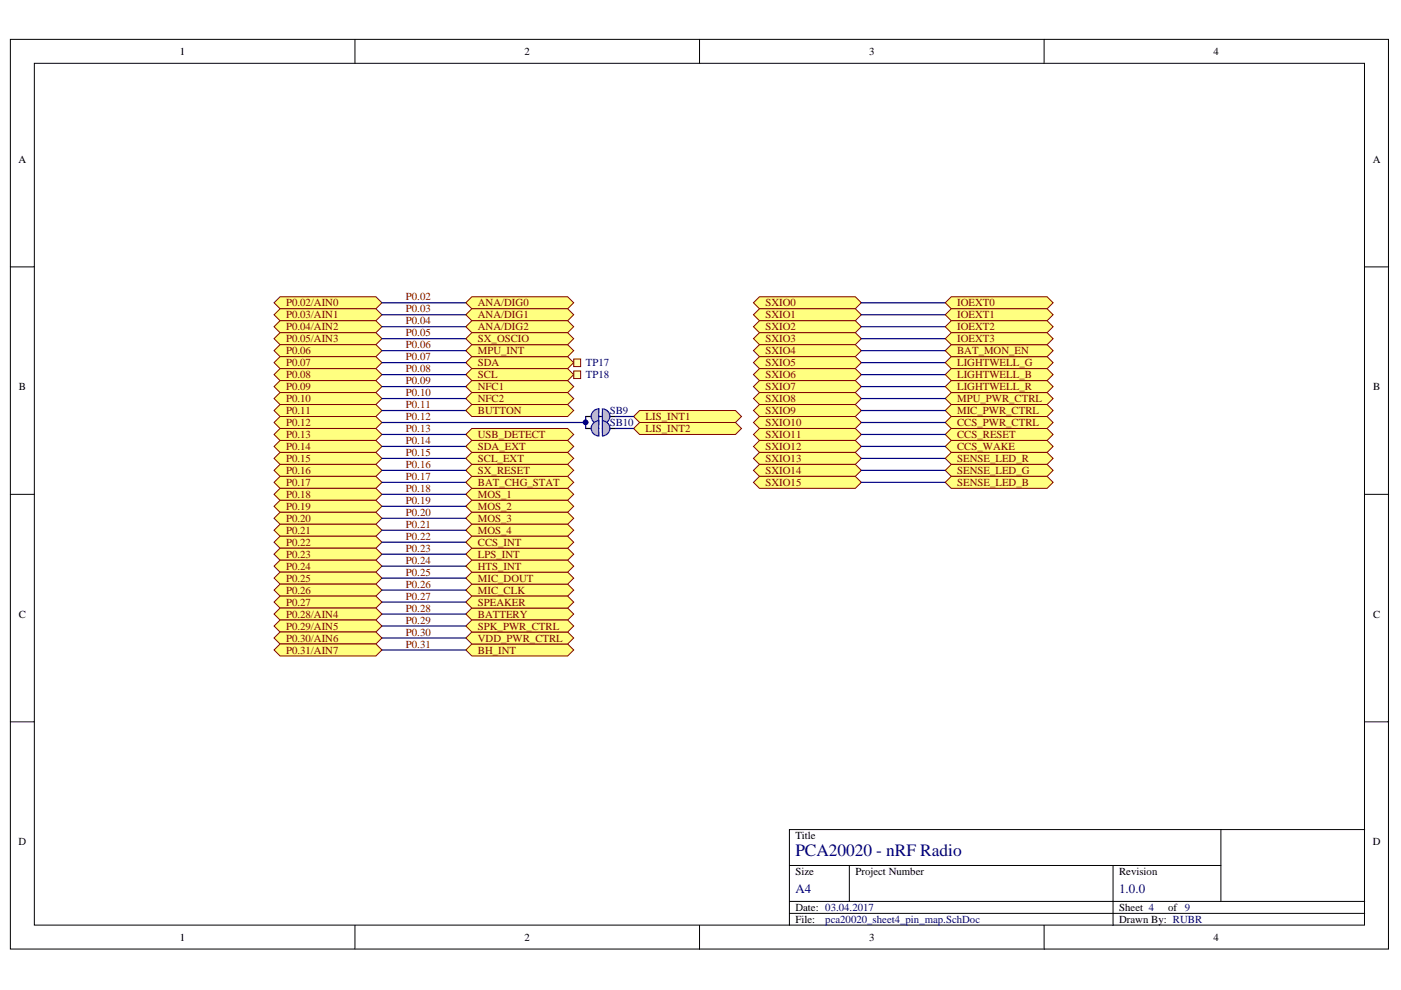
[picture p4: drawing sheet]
<svg xmlns="http://www.w3.org/2000/svg" width="297mm" height="210mm" viewBox="0 0 297 210" stroke-linecap="round" stroke-linejoin="round" font-family="sans-serif">
<g fill="#fff" stroke="#000" stroke-width=".21">
<path d="M2.2 8.3h292.2v192.9h-292.2z"/>
<path d="M7.3 13.4h282v182.7h-282z"/>
</g>
<g fill="none" stroke="#000" stroke-width=".21">
<path d="M75.3 8.3v5.1M148.3 8.3v5.1M221.4 8.3v5.1M2.2 56.6h5.1M289.3 56.6h5.1M2.2 104.8h5.1M289.3 104.8h5.1M2.2 153h5.1M289.3 153h5.1M258.9 175.9v15.2M289.3 175.9h-121.9v20.3M75.3 196.2v5.1"/>
<path d="M148.3 196.2v5.1M167.4 193.7h121.9M167.4 183.5h91.5M167.4 191.1h121.9M180.1 183.5v7.6M221.4 196.2v5.1M236 183.5v12.7"/>
</g>
<g fill="#ffff80" stroke="#800000" stroke-width=".21">
<path d="M98.8 82l1.2-1.3h20.4l1.2 1.3-1.2 1.2h-20.4z" fill-rule="evenodd"/>
<path d="M98.8 84.5l1.2-1.3h20.4l1.2 1.3-1.2 1.3h-20.4z" fill-rule="evenodd"/>
<path d="M98.8 76.9l1.2-1.3h20.4l1.2 1.3-1.2 1.3h-20.4z" fill-rule="evenodd"/>
<path d="M98.8 79.4l1.2-1.2h20.4l1.2 1.2-1.2 1.3h-20.4z" fill-rule="evenodd"/>
<path d="M98.8 74.3l1.2-1.2h20.4l1.2 1.2-1.2 1.3h-20.4z" fill-rule="evenodd"/>
<path d="M134.3 88.3l1.3-1.3h20.3l1.3 1.3-1.3 1.3h-20.3z" fill-rule="evenodd"/>
<path d="M98.8 117.5l1.2-1.3h20.4l1.2 1.3-1.2 1.3h-20.4z" fill-rule="evenodd"/>
<path d="M98.8 125.1l1.2-1.3h20.4l1.2 1.3-1.2 1.3h-20.4z" fill-rule="evenodd"/>
<path d="M98.8 122.6l1.2-1.3h20.4l1.2 1.3-1.2 1.2h-20.4z" fill-rule="evenodd"/>
<path d="M98.8 104.8l1.2-1.3h20.4l1.2 1.3-1.2 1.3h-20.4z" fill-rule="evenodd"/>
<path d="M98.8 107.3l1.2-1.2h20.4l1.2 1.2-1.2 1.3h-20.4z" fill-rule="evenodd"/>
<path d="M98.8 109.9l1.2-1.3h20.4l1.2 1.3-1.2 1.3h-20.4z" fill-rule="evenodd"/>
<path d="M98.8 112.4l1.2-1.2h20.4l1.2 1.2-1.2 1.3h-20.4z" fill-rule="evenodd"/>
<path d="M58.1 64.2l1.3-1.3h20.3l1.3 1.3-1.3 1.3h-20.3z" fill-rule="evenodd"/>
<path d="M58.1 66.7l1.3-1.2h20.3l1.3 1.2-1.3 1.3h-20.3z" fill-rule="evenodd"/>
<path d="M98.8 130.2l1.2-1.3h20.4l1.2 1.3-1.2 1.3h-20.4z" fill-rule="evenodd"/>
<path d="M98.8 127.7l1.2-1.3h20.4l1.2 1.3-1.2 1.2h-20.4z" fill-rule="evenodd"/>
<path d="M58.1 69.3l1.3-1.3h20.3l1.3 1.3-1.3 1.2h-20.3z" fill-rule="evenodd"/>
<path d="M58.1 71.8l1.3-1.3h20.3l1.3 1.3-1.3 1.3h-20.3z" fill-rule="evenodd"/>
<path d="M58.1 74.3l1.3-1.2h20.3l1.3 1.2-1.3 1.3h-20.3z" fill-rule="evenodd"/>
<path d="M58.1 76.9l1.3-1.3h20.3l1.3 1.3-1.3 1.3h-20.3z" fill-rule="evenodd"/>
<path d="M58.1 79.4l1.3-1.2h20.3l1.3 1.2-1.3 1.3h-20.3z" fill-rule="evenodd"/>
<path d="M58.1 82l1.3-1.3h20.3l1.3 1.3-1.3 1.2h-20.3z" fill-rule="evenodd"/>
<path d="M58.1 84.5l1.3-1.3h20.3l1.3 1.3-1.3 1.3h-20.3z" fill-rule="evenodd"/>
<path d="M58.1 87l1.3-1.2h20.3l1.3 1.2-1.3 1.3h-20.3z" fill-rule="evenodd"/>
<path d="M58.1 89.6l1.3-1.3h20.3l1.3 1.3-1.3 1.2h-20.3z" fill-rule="evenodd"/>
<path d="M58.1 92.1l1.3-1.3h20.3l1.3 1.3-1.3 1.3h-20.3z" fill-rule="evenodd"/>
<path d="M58.1 94.7l1.3-1.3h20.3l1.3 1.3-1.3 1.2h-20.3z" fill-rule="evenodd"/>
<path d="M58.1 97.2l1.3-1.3h20.3l1.3 1.3-1.3 1.3h-20.3z" fill-rule="evenodd"/>
<path d="M58.1 99.7l1.3-1.2h20.3l1.3 1.2-1.3 1.3h-20.3z" fill-rule="evenodd"/>
<path d="M58.1 102.3l1.3-1.3h20.3l1.3 1.3-1.3 1.2h-20.3z" fill-rule="evenodd"/>
<path d="M58.1 104.8l1.3-1.3h20.3l1.3 1.3-1.3 1.3h-20.3z" fill-rule="evenodd"/>
<path d="M58.1 107.3l1.3-1.2h20.3l1.3 1.2-1.3 1.3h-20.3z" fill-rule="evenodd"/>
<path d="M58.1 109.9l1.3-1.3h20.3l1.3 1.3-1.3 1.3h-20.3z" fill-rule="evenodd"/>
<path d="M58.1 112.4l1.3-1.2h20.3l1.3 1.2-1.3 1.3h-20.3z" fill-rule="evenodd"/>
<path d="M58.1 115l1.3-1.3h20.3l1.3 1.3-1.3 1.2h-20.3z" fill-rule="evenodd"/>
<path d="M58.1 117.5l1.3-1.3h20.3l1.3 1.3-1.3 1.3h-20.3z" fill-rule="evenodd"/>
<path d="M58.1 120l1.3-1.2h20.3l1.3 1.2-1.3 1.3h-20.3z" fill-rule="evenodd"/>
<path d="M58.1 122.6l1.3-1.3h20.3l1.3 1.3-1.3 1.2h-20.3z" fill-rule="evenodd"/>
<path d="M58.1 125.1l1.3-1.3h20.3l1.3 1.3-1.3 1.3h-20.3z" fill-rule="evenodd"/>
<path d="M58.1 127.7l1.3-1.3h20.3l1.3 1.3-1.3 1.2h-20.3z" fill-rule="evenodd"/>
<path d="M58.1 130.2l1.3-1.3h20.3l1.3 1.3-1.3 1.3h-20.3z" fill-rule="evenodd"/>
<path d="M58.1 132.7l1.3-1.2h20.3l1.3 1.2-1.3 1.3h-20.3z" fill-rule="evenodd"/>
<path d="M58.1 135.3l1.3-1.3h20.3l1.3 1.3-1.3 1.2h-20.3z" fill-rule="evenodd"/>
<path d="M58.1 137.8l1.3-1.3h20.3l1.3 1.3-1.3 1.3h-20.3z" fill-rule="evenodd"/>
<path d="M200.4 92.1l1.3-1.3h20.3l1.3 1.3-1.3 1.3h-20.3z" fill-rule="evenodd"/>
<path d="M200.4 84.5l1.3-1.3h20.3l1.3 1.3-1.3 1.3h-20.3z" fill-rule="evenodd"/>
<path d="M200.4 89.6l1.3-1.3h20.3l1.3 1.3-1.3 1.2h-20.3z" fill-rule="evenodd"/>
<path d="M200.4 87l1.3-1.2h20.3l1.3 1.2-1.3 1.3h-20.3z" fill-rule="evenodd"/>
<path d="M98.8 92.1l1.2-1.3h20.4l1.2 1.3-1.2 1.3h-20.4z" fill-rule="evenodd"/>
<path d="M200.4 94.7l1.3-1.3h20.3l1.3 1.3-1.3 1.2h-20.3z" fill-rule="evenodd"/>
<path d="M159.7 64.2l1.3-1.3h20.3l1.3 1.3-1.3 1.3h-20.3z" fill-rule="evenodd"/>
<path d="M159.7 66.7l1.3-1.2h20.3l1.3 1.2-1.3 1.3h-20.3z" fill-rule="evenodd"/>
<path d="M159.7 69.3l1.3-1.3h20.3l1.3 1.3-1.3 1.2h-20.3z" fill-rule="evenodd"/>
<path d="M159.7 71.8l1.3-1.3h20.3l1.3 1.3-1.3 1.3h-20.3z" fill-rule="evenodd"/>
<path d="M159.7 74.3l1.3-1.2h20.3l1.3 1.2-1.3 1.3h-20.3z" fill-rule="evenodd"/>
<path d="M159.7 76.9l1.3-1.3h20.3l1.3 1.3-1.3 1.3h-20.3z" fill-rule="evenodd"/>
<path d="M159.7 79.4l1.3-1.2h20.3l1.3 1.2-1.3 1.3h-20.3z" fill-rule="evenodd"/>
<path d="M159.7 82l1.3-1.3h20.3l1.3 1.3-1.3 1.2h-20.3z" fill-rule="evenodd"/>
<path d="M159.7 84.5l1.3-1.3h20.3l1.3 1.3-1.3 1.3h-20.3z" fill-rule="evenodd"/>
<path d="M159.7 87l1.3-1.2h20.3l1.3 1.2-1.3 1.3h-20.3z" fill-rule="evenodd"/>
<path d="M159.7 89.6l1.3-1.3h20.3l1.3 1.3-1.3 1.2h-20.3z" fill-rule="evenodd"/>
<path d="M159.7 92.1l1.3-1.3h20.3l1.3 1.3-1.3 1.3h-20.3z" fill-rule="evenodd"/>
<path d="M159.7 94.7l1.3-1.3h20.3l1.3 1.3-1.3 1.2h-20.3z" fill-rule="evenodd"/>
<path d="M159.7 97.2l1.3-1.3h20.3l1.3 1.3-1.3 1.3h-20.3z" fill-rule="evenodd"/>
<path d="M159.7 99.7l1.3-1.2h20.3l1.3 1.2-1.3 1.3h-20.3z" fill-rule="evenodd"/>
<path d="M159.7 102.3l1.3-1.3h20.3l1.3 1.3-1.3 1.2h-20.3z" fill-rule="evenodd"/>
</g>
<g fill="none" stroke="#000080" stroke-width=".25">
<path d="M81 64.2h17.8M81 69.3h17.8M81 71.8h17.8M81 74.3h17.8M81 76.9h17.8M81 79.4h17.8M182.6 64.2h17.8M182.6 66.7h17.8M182.6 69.3h17.8M182.6 71.8h17.8M182.6 74.3h17.8M182.6 76.9h17.8"/>
<path d="M182.6 79.4h17.8M81 82h17.8M81 84.5h17.8M81 87h17.8M81 92.1h17.8M81 94.7h17.8M81 97.2h17.8M182.6 82h17.8M182.6 84.5h17.8M182.6 87h17.8M182.6 89.6h17.8M182.6 92.1h17.8"/>
<path d="M182.6 94.7h17.8M182.6 97.2h17.8M182.6 99.7h17.8M81 102.3h17.8M81 104.8h17.8M81 107.3h17.8M81 109.9h17.8M81 112.4h17.8M81 115h17.8M81 117.5h17.8M182.6 102.3h17.8M81 120h17.8"/>
<path d="M81 122.6h17.8M81 125.1h17.8M81 127.7h17.8M81 130.2h17.8M81 132.7h17.8M81 135.3h17.8M81 137.8h17.8"/>
</g>
<g fill="#ffff80" stroke="#800000" stroke-width=".21">
<path d="M98.8 120l1.2-1.2h20.4l1.2 1.2-1.2 1.3h-20.4z" fill-rule="evenodd"/>
<path d="M98.8 87l1.2-1.2h20.4l1.2 1.2-1.2 1.3h-20.4z" fill-rule="evenodd"/>
<path d="M200.4 82l1.3-1.3h20.3l1.3 1.3-1.3 1.2h-20.3z" fill-rule="evenodd"/>
<path d="M200.4 76.9l1.3-1.3h20.3l1.3 1.3-1.3 1.3h-20.3z" fill-rule="evenodd"/>
<path d="M200.4 79.4l1.3-1.2h20.3l1.3 1.2-1.3 1.3h-20.3z" fill-rule="evenodd"/>
<path d="M200.4 97.2l1.3-1.3h20.3l1.3 1.3-1.3 1.3h-20.3z" fill-rule="evenodd"/>
<path d="M200.4 99.7l1.3-1.2h20.3l1.3 1.2-1.3 1.3h-20.3z" fill-rule="evenodd"/>
<path d="M200.4 102.3l1.3-1.3h20.3l1.3 1.3-1.3 1.2h-20.3z" fill-rule="evenodd"/>
<path d="M98.8 94.7l1.2-1.3h20.4l1.2 1.3-1.2 1.2h-20.4z" fill-rule="evenodd"/>
<path d="M98.8 97.2l1.2-1.3h20.4l1.2 1.3-1.2 1.3h-20.4z" fill-rule="evenodd"/>
<path d="M98.8 137.8l1.2-1.3h20.4l1.2 1.3-1.2 1.3h-20.4z" fill-rule="evenodd"/>
<path d="M98.8 115l1.2-1.3h20.4l1.2 1.3-1.2 1.2h-20.4z" fill-rule="evenodd"/>
<path d="M98.8 102.3l1.2-1.3h20.4l1.2 1.3-1.2 1.2h-20.4z" fill-rule="evenodd"/>
<path d="M98.8 135.3l1.2-1.3h20.4l1.2 1.3-1.2 1.2h-20.4z" fill-rule="evenodd"/>
</g>
<path d="M81 66.7h17.8" fill="none" stroke="#000080" stroke-width=".25"/>
<g fill="#ffff80" stroke="#800000" stroke-width=".21">
<path d="M200.4 64.2l1.3-1.3h20.3l1.3 1.3-1.3 1.3h-20.3z" fill-rule="evenodd"/>
<path d="M200.4 66.7l1.3-1.2h20.3l1.3 1.2-1.3 1.3h-20.3z" fill-rule="evenodd"/>
<path d="M98.8 64.2l1.2-1.3h20.4l1.2 1.3-1.2 1.3h-20.4z" fill-rule="evenodd"/>
<path d="M98.8 66.7l1.2-1.2h20.4l1.2 1.2-1.2 1.3h-20.4z" fill-rule="evenodd"/>
<path d="M98.8 69.3l1.2-1.3h20.4l1.2 1.3-1.2 1.2h-20.4z" fill-rule="evenodd"/>
<path d="M98.8 132.7l1.2-1.2h20.4l1.2 1.2-1.2 1.3h-20.4z" fill-rule="evenodd"/>
<path d="M200.4 69.3l1.3-1.3h20.3l1.3 1.3-1.3 1.2h-20.3z" fill-rule="evenodd"/>
<path d="M98.8 99.7l1.2-1.2h20.4l1.2 1.2-1.2 1.3h-20.4z" fill-rule="evenodd"/>
</g>
<path d="M81 99.7h17.8" fill="none" stroke="#000080" stroke-width=".25"/>
<path d="M121.6 76.9h.1" fill="none" stroke="#000" stroke-width=".25"/>
<path d="M121.6 76.1h1.5v1.6h-1.5z" fill="#ffffb0" stroke="#800000" stroke-width=".21"/>
<path d="M121.6 79.4h.1" fill="none" stroke="#000" stroke-width=".25"/>
<path d="M121.6 78.7h1.5v1.6h-1.5z" fill="#ffffb0" stroke="#800000" stroke-width=".21"/>
<path d="M134.3 90.8l1.3-1.2h20.3l1.3 1.2-1.3 1.3h-20.3z" fill-rule="evenodd" fill="#ffff80" stroke="#800000" stroke-width=".21"/>
<path d="M124.2 88.3h6.3" fill="none" stroke="#000" stroke-width=".25"/>
<g fill="#c0c0c0" stroke="#00f" stroke-width=".25">
<path d="M125.8 87.1a1.6 1.6 0 0 0-.3 1.8 1.6 1.6 0 0 0 1.5 1v-3.2h-.5zM127 86.7l-.1 1.6z" fill-rule="evenodd"/>
<path d="M127.7 86.7v3.2a1.6 1.6 0 0 0 1.6-1.6 1.6 1.6 0 0 0-1.6-1.6zM127.7 88.3v1.6z" fill-rule="evenodd"/>
</g>
<path d="M124.2 90.8h1.2M129.3 90.8h1.2" fill="none" stroke="#000" stroke-width=".25"/>
<g fill="#c0c0c0" stroke="#00f" stroke-width=".25">
<path d="M125.8 89.7a1.6 1.6 0 0 0-.3 1.7 1.6 1.6 0 0 0 1.5 1v-3.2l-.5 .1zM127 89.2l-.1 1.6z" fill-rule="evenodd"/>
<path d="M127.7 89.2v3.2a1.6 1.6 0 0 0 1.6-1.6 1.6 1.6 0 0 0-1.6-1.6zM127.7 90.8v1.6z" fill-rule="evenodd"/>
</g>
<path d="M81 89.6h43.2M124.2 88.3v2.5M130.5 90.8h3.8M130.5 88.3h3.8" fill="none" stroke="#000080" stroke-width=".25"/>
<circle cx="124.1" cy="89.6" r=".48" fill="#000080" stroke="#000080" stroke-width=".21"/>
<g fill="#ffff80" stroke="#800000" stroke-width=".21">
<path d="M200.4 74.3l1.3-1.2h20.3l1.3 1.2-1.3 1.3h-20.3z" fill-rule="evenodd"/>
<path d="M200.4 71.8l1.3-1.3h20.3l1.3 1.3-1.3 1.3h-20.3z" fill-rule="evenodd"/>
<path d="M98.8 71.8l1.2-1.3h20.4l1.2 1.3-1.2 1.3h-20.4z" fill-rule="evenodd"/>
</g>
<text font-size="3.7" fill="#000080" x="168.6" y="181.4">PCA20020 - nRF Radio</text>
<g font-size="2.7" fill="#000080">
<text x="168.6" y="189.2">A4</text>
<text x="237.3" y="189.2">1.0.0</text>
</g>
<g font-size="2.3">
<text x="38.1" y="11.7">1</text>
<text x="111.2" y="11.7">2</text>
<text x="184.3" y="11.7">3</text>
<text x="257.3" y="11.7">4</text>
<text x="3.9" y="34.5">A</text>
<text x="291.1" y="34.5">A</text>
<text x="4" y="82.7">B</text>
<text x="291.1" y="82.7">B</text>
<text x="4" y="131">C</text>
<text x="291.1" y="131">C</text>
<text x="3.9" y="179.2">D</text>
<text x="168.6" y="177.9">Title</text>
<text x="291.1" y="179.2">D</text>
<text x="168.6" y="185.6">Size</text>
<text x="181.4" y="185.6">Project Number</text>
<text x="237.3" y="185.6">Revision</text>
<text x="168.6" y="193.2">Date: 03.04.2017</text>
<text x="168.6" y="195.7">File:</text>
<text x="237.3" y="193.2">Sheet 4</text>
<text x="237.3" y="195.7">Drawn By: RUBR</text>
<text x="247.7" y="193.2">of 9</text>
<text x="38.1" y="199.5">1</text>
<text x="111.2" y="199.5">2</text>
<text x="184.3" y="199.5">3</text>
<text x="257.3" y="199.5">4</text>
</g>
<g font-size="2.3" fill="#800000">
<text x="60.6" y="65">P0.02/AIN0</text>
<text x="86.1" y="63.7">P0.02</text>
<text x="101.3" y="65">ANA/DIG0</text>
<text x="162.3" y="65">SXIO0</text>
<text x="202.9" y="65">IOEXT0</text>
<text x="60.6" y="67.5">P0.03/AIN1</text>
<text x="60.6" y="70">P0.04/AIN2</text>
<text x="86.1" y="66.2">P0.03</text>
<text x="86.1" y="68.8">P0.04</text>
<text x="86.1" y="71.3">P0.05</text>
<text x="101.3" y="67.5">ANA/DIG1</text>
<text x="101.3" y="70">ANA/DIG2</text>
<text x="162.3" y="67.5">SXIO1</text>
<text x="162.3" y="70">SXIO2</text>
<text x="202.9" y="67.5">IOEXT1</text>
<text x="202.9" y="70">IOEXT2</text>
<text x="60.6" y="72.6">P0.05/AIN3</text>
<text x="60.6" y="75.1">P0.06</text>
<text x="60.6" y="77.7">P0.07</text>
<text x="86.1" y="73.8">P0.06</text>
<text x="86.1" y="76.4">P0.07</text>
<text x="101.3" y="77.7">SDA</text>
<text x="101.3" y="75.1">MPU_INT</text>
<text x="101.3" y="72.6">SX_OSCIO</text>
<text x="162.3" y="72.6">SXIO3</text>
<text x="162.3" y="75.1">SXIO4</text>
<text x="162.3" y="77.7">SXIO5</text>
<text x="202.9" y="77.7">LIGHTWELL_G</text>
<text x="202.9" y="75.1">BAT_MON_EN</text>
<text x="202.9" y="72.6">IOEXT3</text>
<text x="60.6" y="80.2">P0.08</text>
<text x="60.6" y="82.7">P0.09</text>
<text x="86.1" y="78.9">P0.08</text>
<text x="86.1" y="81.5">P0.09</text>
<text x="101.3" y="82.7">NFC1</text>
<text x="101.3" y="80.2">SCL</text>
<text x="162.3" y="80.2">SXIO6</text>
<text x="162.3" y="82.7">SXIO7</text>
<text x="202.9" y="82.7">LIGHTWELL_R</text>
<text x="202.9" y="80.2">LIGHTWELL_B</text>
<text x="60.6" y="85.3">P0.10</text>
<text x="60.6" y="87.8">P0.11</text>
<text x="86.1" y="84">P0.10</text>
<text x="86.1" y="86.5">P0.11</text>
<text x="86.1" y="89.1">P0.12</text>
<text x="101.3" y="85.3">NFC2</text>
<text x="101.3" y="87.8">BUTTON</text>
<text x="136.9" y="89.1">LIS_INT1</text>
<text x="162.3" y="85.3">SXIO8</text>
<text x="162.3" y="87.8">SXIO9</text>
<text x="202.9" y="85.3">MPU_PWR_CTRL</text>
<text x="202.9" y="87.8">MIC_PWR_CTRL</text>
<text x="60.6" y="90.4">P0.12</text>
<text x="60.6" y="92.9">P0.13</text>
<text x="60.6" y="95.4">P0.14</text>
<text x="86.1" y="91.6">P0.13</text>
<text x="86.1" y="94.2">P0.14</text>
<text x="101.3" y="92.9">USB_DETECT</text>
<text x="101.3" y="95.4">SDA_EXT</text>
<text x="136.9" y="91.6">LIS_INT2</text>
<text x="162.3" y="90.4">SXIO10</text>
<text x="162.3" y="92.9">SXIO11</text>
<text x="162.3" y="95.4">SXIO12</text>
<text x="202.9" y="92.9">CCS_RESET</text>
<text x="202.9" y="90.4">CCS_PWR_CTRL</text>
<text x="202.9" y="95.4">CCS_WAKE</text>
<text x="60.6" y="98">P0.15</text>
<text x="60.6" y="100.5">P0.16</text>
<text x="86.1" y="96.7">P0.15</text>
<text x="86.1" y="99.2">P0.16</text>
<text x="86.1" y="101.8">P0.17</text>
<text x="101.3" y="98">SCL_EXT</text>
<text x="101.3" y="100.5">SX_RESET</text>
<text x="162.3" y="98">SXIO13</text>
<text x="162.3" y="100.5">SXIO14</text>
<text x="202.9" y="98">SENSE_LED_R</text>
<text x="202.9" y="100.5">SENSE_LED_G</text>
<text x="60.6" y="103.1">P0.17</text>
<text x="60.6" y="105.6">P0.18</text>
<text x="86.1" y="104.3">P0.18</text>
<text x="86.1" y="106.9">P0.19</text>
<text x="101.3" y="105.6">MOS_1</text>
<text x="101.3" y="103.1">BAT_CHG_STAT</text>
<text x="162.3" y="103.1">SXIO15</text>
<text x="202.9" y="103.1">SENSE_LED_B</text>
<text x="60.6" y="108.1">P0.19</text>
<text x="60.6" y="110.7">P0.20</text>
<text x="60.6" y="113.2">P0.21</text>
<text x="86.1" y="109.4">P0.20</text>
<text x="86.1" y="111.9">P0.21</text>
<text x="101.3" y="108.1">MOS_2</text>
<text x="101.3" y="110.7">MOS_3</text>
<text x="101.3" y="113.2">MOS_4</text>
<text x="60.6" y="115.7">P0.22</text>
<text x="60.6" y="118.3">P0.23</text>
<text x="86.1" y="114.5">P0.22</text>
<text x="86.1" y="117">P0.23</text>
<text x="86.1" y="119.5">P0.24</text>
<text x="101.3" y="118.3">LPS_INT</text>
<text x="101.3" y="115.7">CCS_INT</text>
<text x="60.6" y="120.8">P0.24</text>
<text x="60.6" y="123.3">P0.25</text>
<text x="60.6" y="125.9">P0.26</text>
<text x="86.1" y="122.1">P0.25</text>
<text x="86.1" y="124.6">P0.26</text>
<text x="101.3" y="125.9">MIC_CLK</text>
<text x="101.3" y="123.3">MIC_DOUT</text>
<text x="101.3" y="120.8">HTS_INT</text>
<text x="60.6" y="128.4">P0.27</text>
<text x="60.6" y="131">P0.28/AIN4</text>
<text x="86.1" y="127.1">P0.27</text>
<text x="86.1" y="129.7">P0.28</text>
<text x="101.3" y="131">BATTERY</text>
<text x="101.3" y="128.4">SPEAKER</text>
<text x="60.6" y="133.5">P0.29/AIN5</text>
<text x="60.6" y="136.1">P0.30/AIN6</text>
<text x="86.1" y="132.3">P0.29</text>
<text x="86.1" y="134.8">P0.30</text>
<text x="86.1" y="137.3">P0.31</text>
<text x="101.3" y="136.1">VDD_PWR_CTRL</text>
<text x="101.3" y="133.5">SPK_PWR_CTRL</text>
<text x="60.6" y="138.6">P0.31/AIN7</text>
<text x="101.3" y="138.6">BH_INT</text>
</g>
<g font-size="2.3" fill="#000080">
<text x="124.2" y="77.7">TP17</text>
<text x="124.2" y="80.2">TP18</text>
<text x="129.3" y="87.8">SB9</text>
<text x="129.3" y="90.4">SB10</text>
<text x="175" y="195.7">pca20020_sheet4_pin_map.SchDoc</text>
</g>
</svg>
